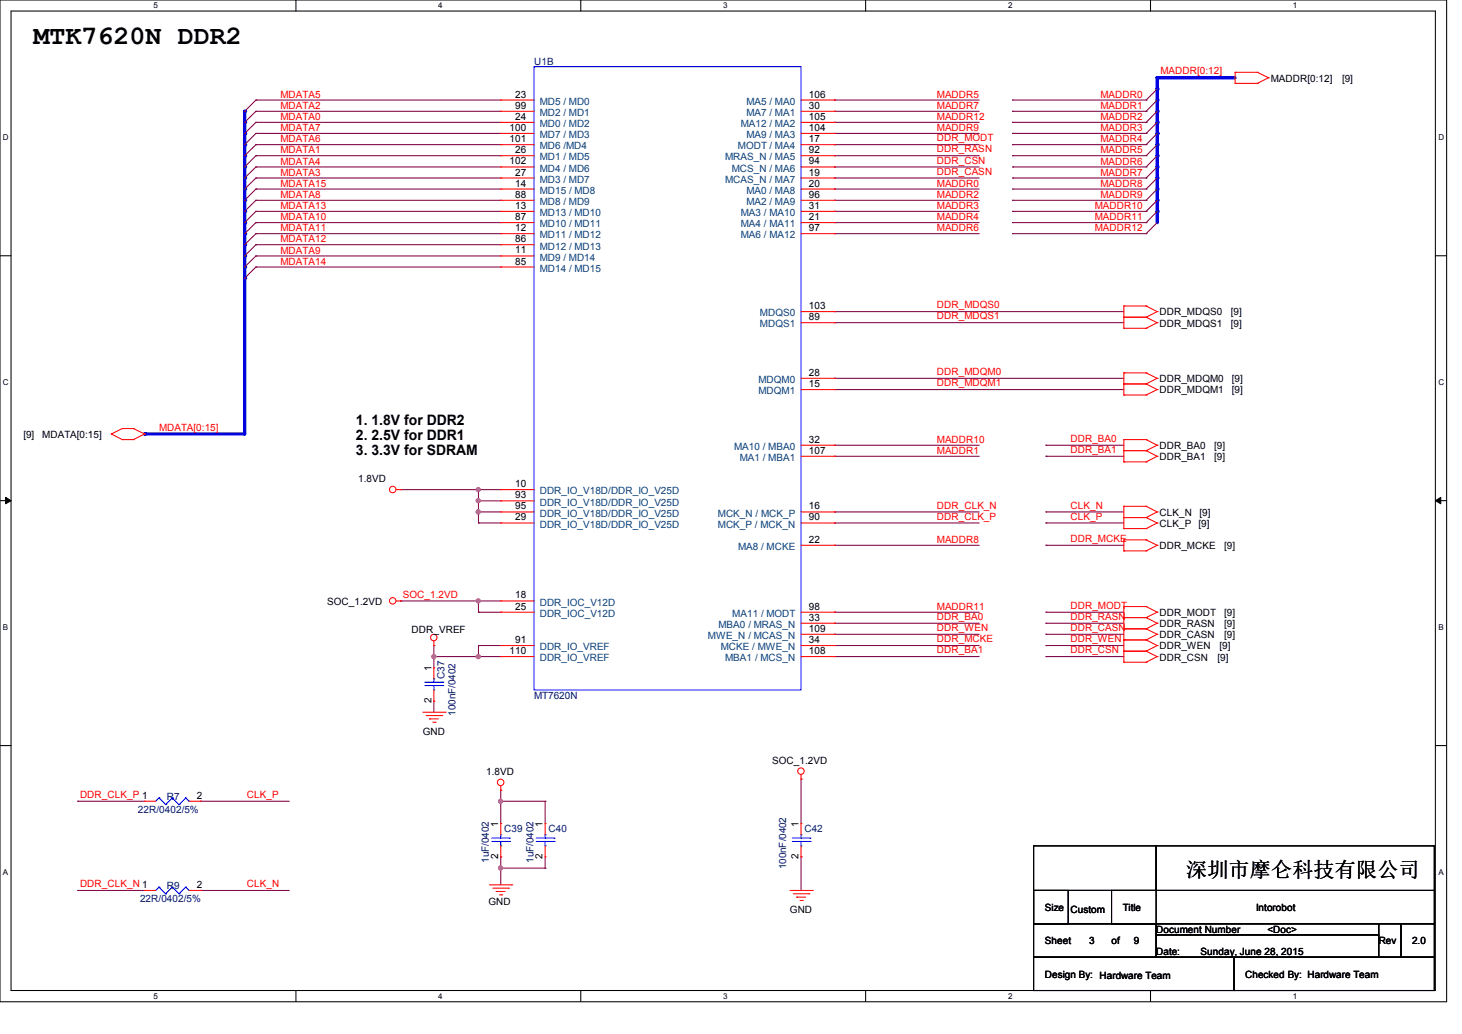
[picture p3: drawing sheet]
<svg xmlns="http://www.w3.org/2000/svg" width="297mm" height="210mm" viewBox="0 0 297 210" stroke-linecap="round" stroke-linejoin="round" font-family="sans-serif">
<path d="M0 0h293.9v203.5h-293.9zM2.2 2.2h289.4v199h-289.4z" fill="none" stroke="#000" stroke-width=".21"/>
<g fill="#fff">
<path d="M31.2 .3h.8v1.8h-.8z"/>
<path d="M31.2 201.4h.8v1.8h-.8z"/>
</g>
<path d="M60.1 0v2.2M60.1 201.2v2.2" fill="none" stroke="#000" stroke-width=".21"/>
<g fill="#fff">
<path d="M89 .3h.9v1.8h-.9z"/>
<path d="M89 201.4h.9v1.8h-.9z"/>
</g>
<path d="M118 0v2.2M118 201.2v2.2" fill="none" stroke="#000" stroke-width=".21"/>
<g fill="#fff">
<path d="M146.9 .3h.9v1.8h-.9z"/>
<path d="M146.9 201.4h.9v1.8h-.9z"/>
</g>
<path d="M175.9 0v2.2M175.9 201.2v2.2" fill="none" stroke="#000" stroke-width=".21"/>
<g fill="#fff">
<path d="M204.8 .3h.9v1.8h-.9z"/>
<path d="M204.8 201.4h.9v1.8h-.9z"/>
</g>
<path d="M233.7 0v2.2M233.7 201.2v2.2" fill="none" stroke="#000" stroke-width=".21"/>
<g fill="#fff">
<path d="M262.6 .3h.9v1.8h-.9z"/>
<path d="M262.6 201.4h.9v1.8h-.9z"/>
<path d="M.6 27.1h1.1v1.8h-1.1z"/>
<path d="M292.2 27.1h1.1v1.8h-1.1z"/>
<path d="M.6 76.8h1.1v1.8h-1.1z"/>
<path d="M292.2 76.8h1.1v1.8h-1.1z"/>
</g>
<path d="M0 51.9h2.2M291.6 51.9h2.2" fill="none" stroke="#000" stroke-width=".21"/>
<g fill="#fff">
<path d="M.6 126.5h1.1v1.9h-1.1z"/>
<path d="M292.2 126.5h1v1.9h-1z"/>
</g>
<path d="M0 101.7h2.2M291.6 101.7h2.2" fill="none" stroke="#000" stroke-width=".21"/>
<path d="M1.1 101l1.1 .7-1.1 .6zM291.6 101.7l1.1-.7v1.3z" fill="#000" stroke="#000" stroke-width=".2"/>
<g fill="#fff">
<path d="M.6 176.3h1.1v1.8h-1.1z"/>
<path d="M292.2 176.3h1v1.8h-1z"/>
</g>
<path d="M0 151.4h2.2M291.6 151.4h2.2" fill="none" stroke="#000" stroke-width=".21"/>
<path d="M169.5 124.3h.1M169.5 133.3h.1M169.5 126.6h.1M169.5 131.1h.1M169.5 128.8h.1M169.5 124.3h29.4M169.5 133.3h29.4M169.5 126.6h29.4M169.5 131.1h29.4M169.5 128.8h29.4" fill="none" stroke="#800040" stroke-width=".21"/>
<path d="M235.1 15.8v2.3" fill="none" stroke="#00f" stroke-width=".68"/>
<circle cx="235.1" cy="15.8" r=".34" fill="#00f"/>
<path d="M212.5 124.3h.1M212.5 124.3h15.8M101.7 176.3h.1M101.7 176.3v3.4" fill="none" stroke="#800040" stroke-width=".21"/>
<path d="M235.1 24.8v2.3" fill="none" stroke="#00f" stroke-width=".68"/>
<circle cx="235.1" cy="24.8" r=".34" fill="#00f"/>
<path d="M235.1 42.9v2.3" fill="none" stroke="#00f" stroke-width=".68"/>
<circle cx="235.1" cy="42.9" r=".34" fill="#00f"/>
<path d="M235.1 40.7v2.2" fill="none" stroke="#00f" stroke-width=".68"/>
<circle cx="235.1" cy="40.7" r=".34" fill="#00f"/>
<path d="M235.1 29.4v2.2" fill="none" stroke="#00f" stroke-width=".68"/>
<circle cx="235.1" cy="29.4" r=".34" fill="#00f"/>
<path d="M235.1 18.1v2.2" fill="none" stroke="#00f" stroke-width=".68"/>
<circle cx="235.1" cy="18.1" r=".34" fill="#00f"/>
<path d="M235.1 33.9v2.3" fill="none" stroke="#00f" stroke-width=".68"/>
<circle cx="235.1" cy="33.9" r=".34" fill="#00f"/>
<path d="M235.1 27.1v2.3" fill="none" stroke="#00f" stroke-width=".68"/>
<circle cx="235.1" cy="27.1" r=".34" fill="#00f"/>
<path d="M235.1 20.3v2.3" fill="none" stroke="#00f" stroke-width=".68"/>
<circle cx="235.1" cy="20.3" r=".34" fill="#00f"/>
<path d="M235.1 36.2v2.2" fill="none" stroke="#00f" stroke-width=".68"/>
<circle cx="235.1" cy="36.2" r=".34" fill="#00f"/>
<path d="M235.1 22.6v2.2" fill="none" stroke="#00f" stroke-width=".68"/>
<circle cx="235.1" cy="22.6" r=".34" fill="#00f"/>
<path d="M235.1 31.6v2.3" fill="none" stroke="#00f" stroke-width=".68"/>
<circle cx="235.1" cy="31.6" r=".34" fill="#00f"/>
<path d="M235.1 38.4v2.3" fill="none" stroke="#00f" stroke-width=".68"/>
<circle cx="235.1" cy="38.4" r=".34" fill="#00f"/>
<path d="M169.5 90.4h.1M169.5 90.4h29.4M169.5 110.7h.1M169.5 110.7h29.4" fill="none" stroke="#800040" stroke-width=".21"/>
<path d="M235.1 15.8h15.8" fill="none" stroke="#00f" stroke-width=".68"/>
<circle cx="235.1" cy="15.8" r=".34" fill="#00f"/>
<path d="M29.4 88.1h20.3" fill="none" stroke="#00f" stroke-width=".68"/>
<circle cx="29.4" cy="88.1" r=".34" fill="#00f"/>
<g fill="none" stroke="#800040" stroke-width=".21">
<path d="M205.7 20.3h.1M205.7 22.6h.1M205.7 24.8h.1M205.7 27.1h.1M205.7 33.9h.1M205.7 36.2h.1M205.7 29.4h.1M205.7 31.6h.1M205.7 38.4h.1M205.7 20.3h27.1M205.7 22.6h27.1M205.7 24.8h27.1"/>
<path d="M205.7 27.1h27.1M205.7 33.9h27.1M205.7 36.2h27.1M205.7 29.4h27.1M205.7 31.6h27.1M205.7 38.4h27.1M205.7 45.2h.1M205.7 47.5h.1M205.7 42.9h.1M205.7 40.7h.1M205.7 45.2h27.1M205.7 47.5h27.1"/>
<path d="M205.7 42.9h27.1M205.7 40.7h27.1M169.5 92.7h.1M169.5 92.7h29.4M97.2 101.7h.1M97.2 104h.1M97.2 101.7v4.5M212.5 106.2h.1M212.5 106.2h15.8M81.4 122h.1M81.4 122h15.8M88.1 133.3h.1"/>
<path d="M88.1 133.3h9.1M212.5 128.8h.1M212.5 131.1h.1M212.5 128.8h15.8M212.5 131.1h15.8M162.7 158.2h.1M162.7 158.2v9.1M162.7 174h.1M162.7 174v6.8"/>
</g>
<g fill="#f0f" stroke="#f0f" stroke-width=".21">
<circle cx="97.1" cy="103.9" r=".43"/>
<circle cx="97.2" cy="101.7" r=".42"/>
</g>
<path d="M49.7 42.9v2.3" fill="none" stroke="#00f" stroke-width=".68"/>
<circle cx="49.7" cy="42.9" r=".34" fill="#00f"/>
<path d="M49.7 47.5v2.2" fill="none" stroke="#00f" stroke-width=".68"/>
<circle cx="49.7" cy="47.5" r=".34" fill="#00f"/>
<path d="M49.7 52v2.2" fill="none" stroke="#00f" stroke-width=".68"/>
<circle cx="49.7" cy="52" r=".34" fill="#00f"/>
<path d="M52 27.1h.1M52 27.1h49.7M52 52h.1M52 52h49.7" fill="none" stroke="#800040" stroke-width=".21"/>
<path d="M49.7 45.2v2.3" fill="none" stroke="#00f" stroke-width=".68"/>
<circle cx="49.7" cy="45.2" r=".34" fill="#00f"/>
<path d="M49.7 56.5v31.6" fill="none" stroke="#00f" stroke-width=".68"/>
<circle cx="49.7" cy="56.5" r=".34" fill="#00f"/>
<path d="M52 20.3h.1M52 38.4h.1M52 20.3h49.7M52 38.4h49.7" fill="none" stroke="#800040" stroke-width=".21"/>
<path d="M49.7 27.1v2.3" fill="none" stroke="#00f" stroke-width=".68"/>
<circle cx="49.7" cy="27.1" r=".34" fill="#00f"/>
<path d="M52 36.2h.1M52 36.2h49.7M52 49.7h.1M52 49.7h49.7M88.1 131.1h.1M88.1 131.1v2.2" fill="none" stroke="#800040" stroke-width=".21"/>
<circle cx="88.1" cy="133.3" r=".42" fill="#f0f" stroke="#f0f" stroke-width=".21"/>
<path d="M49.7 49.7v2.3" fill="none" stroke="#00f" stroke-width=".68"/>
<circle cx="49.7" cy="49.7" r=".34" fill="#00f"/>
<path d="M49.7 31.6v2.3" fill="none" stroke="#00f" stroke-width=".68"/>
<circle cx="49.7" cy="31.6" r=".34" fill="#00f"/>
<path d="M52 31.6h.1M52 24.8h.1M52 31.6h49.7M52 24.8h49.7M52 40.7h.1M52 40.7h49.7" fill="none" stroke="#800040" stroke-width=".21"/>
<path d="M49.7 24.8v2.3" fill="none" stroke="#00f" stroke-width=".68"/>
<circle cx="49.7" cy="24.8" r=".34" fill="#00f"/>
<path d="M52 33.9h.1M52 22.6h.1M52 33.9h49.7M52 22.6h49.7M52 42.9h.1M52 45.2h.1M52 42.9h49.7M52 45.2h49.7" fill="none" stroke="#800040" stroke-width=".21"/>
<path d="M49.7 38.4v2.3" fill="none" stroke="#00f" stroke-width=".68"/>
<circle cx="49.7" cy="38.4" r=".34" fill="#00f"/>
<path d="M52 29.4h.1M52 29.4h49.7" fill="none" stroke="#800040" stroke-width=".21"/>
<path d="M49.7 36.2v2.2" fill="none" stroke="#00f" stroke-width=".68"/>
<circle cx="49.7" cy="36.2" r=".34" fill="#00f"/>
<path d="M49.7 33.9v2.3" fill="none" stroke="#00f" stroke-width=".68"/>
<circle cx="49.7" cy="33.9" r=".34" fill="#00f"/>
<path d="M49.7 29.4v2.2" fill="none" stroke="#00f" stroke-width=".68"/>
<circle cx="49.7" cy="29.4" r=".34" fill="#00f"/>
<path d="M52 54.2h.1M52 47.5h.1M52 54.2h49.7M52 47.5h49.7" fill="none" stroke="#800040" stroke-width=".21"/>
<path d="M49.7 40.7v2.2" fill="none" stroke="#00f" stroke-width=".68"/>
<circle cx="49.7" cy="40.7" r=".34" fill="#00f"/>
<path d="M49.7 54.2v2.3" fill="none" stroke="#00f" stroke-width=".68"/>
<circle cx="49.7" cy="54.2" r=".34" fill="#00f"/>
<path d="M49.7 22.6v2.2" fill="none" stroke="#00f" stroke-width=".68"/>
<circle cx="49.7" cy="22.6" r=".34" fill="#00f"/>
<g fill="none" stroke="#800040" stroke-width=".21">
<path d="M235.1 18.1l-2.3 2.2M49.7 22.6h.1M49.7 24.8h.1M49.7 29.4h.1M49.7 36.2h.1M49.7 31.6h.1M49.7 38.4h.1M49.7 33.9h.1M49.7 27.1h.1M52 20.3l-2.3 2.3M52 22.6l-2.3 2.2M52 27.1l-2.3 2.3"/>
<path d="M52 38.4l-2.3 2.3M52 33.9l-2.3 2.3M52 29.4l-2.3 2.2M52 36.2l-2.3 2.2M52 31.6l-2.3 2.3M52 24.8l-2.3 2.3M169.5 20.3h.1M169.5 22.6h.1M169.5 24.8h.1M169.5 27.1h.1M169.5 33.9h.1M169.5 36.2h.1"/>
<path d="M169.5 29.4h.1M169.5 31.6h.1M169.5 38.4h.1M169.5 20.3h29.4M169.5 22.6h29.4M169.5 24.8h29.4M169.5 27.1h29.4M169.5 33.9h29.4M169.5 36.2h29.4M169.5 29.4h29.4M169.5 31.6h29.4M169.5 38.4h29.4"/>
<path d="M232.8 36.2h.1M232.8 20.3h.1M232.8 38.4h.1M232.8 22.6h.1M232.8 24.8h.1M232.8 27.1h.1M232.8 31.6h.1M232.8 33.9h.1M232.8 29.4h.1M235.1 33.9l-2.3 2.3M235.1 36.2l-2.3 2.2M235.1 20.3l-2.3 2.3"/>
<path d="M235.1 38.4l-2.3 2.3M235.1 22.6l-2.3 2.2M235.1 24.8l-2.3 2.3M235.1 29.4l-2.3 2.2M235.1 31.6l-2.3 2.3M235.1 27.1l-2.3 2.3M49.7 52h.1M49.7 45.2h.1M49.7 42.9h.1M49.7 47.5h.1M49.7 56.5h.1M49.7 40.7h.1"/>
<path d="M49.7 54.2h.1M49.7 49.7h.1M52 49.7l-2.3 2.3M52 42.9l-2.3 2.3M52 40.7l-2.3 2.2M52 45.2l-2.3 2.3M52 54.2l-2.3 2.3M52 52l-2.3 2.2M52 47.5l-2.3 2.2M169.5 45.2h.1M169.5 47.5h.1M169.5 42.9h.1"/>
<path d="M169.5 40.7h.1M169.5 45.2h29.4M169.5 47.5h29.4M169.5 42.9h29.4M169.5 40.7h29.4M232.8 45.2h.1M232.8 40.7h.1M232.8 47.5h.1M232.8 42.9h.1M235.1 42.9l-2.3 2.3M235.1 45.2l-2.3 2.3M235.1 40.7l-2.3 2.2"/>
<path d="M169.5 63.3h.1M169.5 65.5h.1M169.5 79.1h.1M169.5 76.8h.1M169.5 63.3h58.8M169.5 65.5h58.8M169.5 79.1h58.8M169.5 76.8h58.8M81.4 99.4h.1M81.4 99.4h20.3M97.2 99.4h.1M97.2 99.4v2.3"/>
<path d="M212.5 90.4h.1M212.5 92.7h.1M212.5 90.4h15.8M212.5 92.7h15.8M97.2 101.7h.1M97.2 104h.1M97.2 106.2h.1M97.2 104h4.5M97.2 101.7h4.5M97.2 106.2h4.5M169.5 104h.1M169.5 106.2h.1"/>
<path d="M169.5 104h29.4M169.5 106.2h29.4M212.5 104h.1M212.5 110.7h.1M212.5 104h15.8M212.5 110.7h15.8M88.1 133.3h.1M88.1 133.3v2.3M97.2 124.3h.1M97.2 122h.1M97.2 131.1h.1M97.2 133.3h.1"/>
<path d="M97.2 124.3h4.5M97.2 122v2.3M97.2 131.1v2.2M97.2 122h4.5M97.2 131.1h4.5M97.2 133.3h4.5M212.5 133.3h.1M212.5 126.6h.1M212.5 133.3h15.8M212.5 126.6h15.8M88.1 142.4h.1M88.1 142.4v2.3"/>
<path d="M15.8 162.7h.1M15.8 162.7h13.6M40.7 162.7h.1M40.7 162.7h18.1M101.7 162.7h.1M101.7 174h.1M101.7 176.3h.1M101.7 160.5h.1M101.7 162.7h9M101.7 160.5v6.8M101.7 174v2.3M101.7 176.3h9"/>
<path d="M110.7 162.7h.1M110.7 176.3h.1M110.7 162.7v4.6M110.7 174v2.3M15.8 180.8h.1M15.8 180.8h13.6M40.7 180.8h.1M40.7 180.8h18.1"/>
</g>
<g fill="#f0f" stroke="#f0f" stroke-width=".21">
<circle cx="97.2" cy="99.4" r=".42"/>
<circle cx="97.2" cy="122" r=".42"/>
<circle cx="97.2" cy="133.3" r=".42"/>
<circle cx="101.7" cy="176.3" r=".42"/>
<circle cx="101.7" cy="162.7" r=".42"/>
<circle cx="97.1" cy="103.9" r=".43"/>
<circle cx="97.2" cy="101.7" r=".42"/>
<circle cx="88.1" cy="133.3" r=".42"/>
</g>
<g fill="none" stroke="#f00" stroke-width=".21">
<path d="M250.9 16.9h.1M250.9 14.7h.1M250.9 16.9h4.5M250.9 14.7v2.2M250.9 14.7h4.5M255.4 16.9h.1M255.4 14.7h.1M255.4 14.7l2.3 1.1M257.7 15.8h.1M257.7 15.8l-2.3 1.1M101.7 20.3h.1M101.7 22.6h.1"/>
<path d="M101.7 24.8h.1M101.7 27.1h.1M101.7 29.4h.1M101.7 31.6h.1M101.7 33.9h.1M101.7 36.2h.1M101.7 38.4h.1M101.7 20.3h6.8M101.7 22.6h6.8M101.7 24.8h6.8M101.7 27.1h6.8M101.7 29.4h6.8"/>
<path d="M101.7 31.6h6.8M101.7 33.9h6.8M101.7 36.2h6.8M101.7 38.4h6.8M162.7 20.3h6.8M162.7 22.6h6.8M162.7 24.8h6.8M162.7 27.1h6.8M162.7 29.4h6.8M162.7 31.6h6.8M162.7 33.9h6.8M162.7 36.2h6.8"/>
<path d="M162.7 38.4h6.8M169.5 20.3h.1M169.5 22.6h.1M169.5 24.8h.1M169.5 27.1h.1M169.5 29.4h.1M169.5 31.6h.1M169.5 33.9h.1M169.5 36.2h.1M169.5 38.4h.1M101.7 40.7h.1M101.7 42.9h.1"/>
<path d="M101.7 45.2h.1M101.7 47.5h.1M101.7 49.7h.1M101.7 52h.1M101.7 54.2h.1M101.7 40.7h6.8M101.7 42.9h6.8M101.7 45.2h6.8M101.7 47.5h6.8M101.7 49.7h6.8M101.7 52h6.8M101.7 54.2h6.8"/>
<path d="M162.7 40.7h6.8M162.7 42.9h6.8M162.7 45.2h6.8M162.7 47.5h6.8M169.5 40.7h.1M169.5 42.9h.1M169.5 45.2h.1M169.5 47.5h.1M162.7 65.5h6.8M162.7 63.3h6.8M162.7 76.8h6.8M162.7 79.1h6.8"/>
<path d="M169.5 65.5h.1M169.5 63.3h.1M169.5 76.8h.1M169.5 79.1h.1M228.3 64.4h.1M228.3 62.1h.1M228.3 66.7h.1M228.3 78h.1M228.3 75.7h.1M228.3 62.1v4.6M228.3 75.7v4.5M228.3 64.4h4.5"/>
<path d="M228.3 62.1h4.5M228.3 66.7h4.5M228.3 78h4.5M228.3 75.7h4.5M232.8 64.4h.1M232.8 62.1h.1M232.8 66.7h.1M232.8 78h.1M232.8 75.7h.1M232.8 62.1l2.3 1.2M232.8 64.4l2.3 1.1M232.8 78l2.3 1.1"/>
<path d="M232.8 75.7l2.3 1.1M235.1 63.3h.1M235.1 65.5h.1M235.1 79.1h.1M235.1 76.8h.1M235.1 63.3l-2.3 1.1M235.1 65.5l-2.3 1.2M235.1 79.1l-2.3 1.1M235.1 76.8l-2.3 1.2M22.6 88.1h.1M22.6 88.1l2.2 1.2M24.8 89.3h.1"/>
<path d="M24.8 87h.1M24.8 89.3h2.3M24.8 87l-2.2 1.1M24.8 87h2.3M27.1 89.3h.1M27.1 87h.1M27.1 87l2.3 1.1M29.4 88.1h.1M29.4 88.1l-2.3 1.2M80.5 99.4h.9M81.4 99.4h.1M101.7 99.4h.1"/>
<path d="M101.7 99.4h6.8M162.7 90.4h6.8M162.7 92.7h6.8M169.5 90.4h.1M169.5 92.7h.1M228.3 91.5h.1M228.3 89.3h.1M228.3 93.8h.1M228.3 80.2h.1M228.3 89.3v4.5M228.3 91.5h4.5M228.3 89.3h4.5"/>
<path d="M228.3 93.8h4.5M228.3 80.2h4.5M232.8 91.5h.1M232.8 89.3h.1M232.8 93.8h.1M232.8 80.2h.1M232.8 89.3l2.3 1.1M232.8 91.5l2.3 1.2M235.1 90.4h.1M235.1 92.7h.1M235.1 90.4l-2.3 1.1M235.1 92.7l-2.3 1.1"/>
<path d="M101.7 101.7h.1M101.7 104h.1M101.7 106.2h.1M101.7 104h6.8M101.7 106.2h6.8M101.7 101.7h6.8M162.7 104h6.8M162.7 106.2h6.8M162.7 110.7h6.8M169.5 104h.1M169.5 106.2h.1M169.5 110.7h.1"/>
<path d="M228.3 105.1h.1M228.3 102.8h.1M228.3 111.9h.1M228.3 109.6h.1M228.3 107.4h.1M228.3 102.8v4.6M228.3 109.6v2.3M228.3 105.1h4.5M228.3 102.8h4.5M228.3 111.9h4.5M228.3 109.6h4.5M228.3 107.4h4.5"/>
<path d="M232.8 105.1h.1M232.8 102.8h.1M232.8 111.9h.1M232.8 109.6h.1M232.8 107.4h.1M232.8 102.8l2.3 1.2M232.8 109.6l2.3 1.1M232.8 105.1l2.3 1.1M235.1 104h.1M235.1 110.7h.1M235.1 106.2h.1M235.1 104l-2.3 1.1"/>
<path d="M235.1 110.7l-2.3 1.2M235.1 106.2l-2.3 1.2M80.5 122h.9M81.4 122h.1M88.1 131.1h.1M88.1 135.6h.1M88.1 130.2v.9M88.1 135.6v2.3M101.7 122h.1M101.7 124.3h.1M101.7 131.1h.1M101.7 133.3h.1"/>
<path d="M101.7 122h6.8M101.7 124.3h6.8M101.7 131.1h6.8M101.7 133.3h6.8M162.7 124.3h6.8M162.7 131.1h6.8M162.7 133.3h6.8M162.7 126.6h6.8M162.7 128.8h6.8M169.5 124.3h.1M169.5 126.6h.1M169.5 128.8h.1"/>
<path d="M169.5 131.1h.1M169.5 133.3h.1M228.3 125.4h.1M228.3 123.2h.1M228.3 134.5h.1M228.3 132.2h.1M228.3 127.7h.1M228.3 130h.1M228.3 125.4h4.5M228.3 123.2v11.3M228.3 123.2h4.5M228.3 134.5h4.5"/>
<path d="M228.3 132.2h4.5M228.3 127.7h4.5M228.3 130h4.5M232.8 125.4h.1M232.8 123.2h.1M232.8 134.5h.1M232.8 132.2h.1M232.8 127.7h.1M232.8 130h.1M232.8 123.2l2.3 1.1M232.8 132.2l2.3 1.1M232.8 125.4l2.3 1.2"/>
<path d="M232.8 127.7l2.3 1.1M232.8 130l2.3 1.1M235.1 124.3h.1M235.1 133.3h.1M235.1 126.6h.1M235.1 128.8h.1M235.1 131.1h.1M235.1 124.3l-2.3 1.1M235.1 133.3l-2.3 1.2M235.1 126.6l-2.3 1.1M235.1 128.8l-2.3 1.2M235.1 131.1l-2.3 1.1"/>
<path d="M85.9 144.7h4.5M86.6 145.3h3.1M87.2 146h.1M87.2 146h1.9M87.9 146.7h.5M88.1 142.4h.1M88.1 140.1v2.3M88.4 146.7h.1M89.7 145.3h.1M90.4 144.7h.1M101.7 159.6v.9M162.7 158.2h.1"/>
<path d="M162.7 157.3v.9M29.4 162.7h.1M29.4 162.7h2.2M38.4 162.7h2.3M40.7 162.7h.1M99.4 179.7h4.6M101.7 160.5h.1M101.7 167.3h.1M101.7 174h.1M101.7 167.3v2.2M101.7 171.8v2.2M104 179.7h.1"/>
<path d="M110.7 167.3h.1M110.7 174h.1M110.7 167.3v2.2M110.7 171.8v2.2M162.7 167.3h.1M162.7 174h.1M162.7 167.3v2.2M162.7 171.8v2.2M29.4 180.8h.1M29.4 180.8h2.2M38.4 180.8h2.3M40.7 180.8h.1"/>
<path d="M100.1 180.4h3.2M100.8 181.1h.1M100.8 181.1h1.8M101.5 181.7h.4M101.9 181.7h.1M103.3 180.4h.1M160.5 180.8h4.5M161.2 181.5h3.1M161.8 182.2h.1M161.8 182.2h1.9M162.5 182.9h.5M163 182.9h.1"/>
<path d="M164.3 181.5h.1M165 180.8h.1"/>
<circle cx="79.8" cy="99.4" r=".66"/>
<circle cx="79.8" cy="122" r=".66"/>
<circle cx="88.1" cy="129.5" r=".66"/>
<circle cx="101.7" cy="158.9" r=".66"/>
<circle cx="162.7" cy="156.6" r=".66"/>
</g>
<path d="M210 171.8h24.9v9h-24.9zM234.9 171.8h56.5v9h-56.5zM210 180.8h81.4v6.8h-81.4zM210 180.8h7v6.8h-7zM210 194.4h40.7v6.8h-40.7zM210 187.6h24.9v6.8h-24.9zM225.8 180.8h9.1v6.8h-9.1zM234.9 187.6h45.2v2.3h-45.2zM234.9 189.9h45.2v4.5h-45.2zM250.7 194.4h40.7v6.8h-40.7zM280.1 187.6h4.5v6.8h-4.5zM284.6 187.6h6.8v6.8h-6.8z" fill="none" stroke="#000" stroke-width=".21"/>
<g fill="none" stroke="#00f" stroke-width=".21">
<path d="M108.5 13.5h54.2v126.6h-54.2zM86.3 138.6h3.7M86.3 139.2h3.7M88.1 137.9h.1M88.1 137.9v.7M88.1 139.2v.9M90 138.6h.1M90 139.2h.1M88.1 140.1h.1M32.3 162.1h.1M32.3 162.1l-.7 .6M32.3 162.1l1.4 1.3"/>
<path d="M33.7 163.4h.1M35 162.1h.1M35 162.1l-1.3 1.3M35 162.1l1.4 1.3M36.4 163.4h.1M37.7 162.1h.1M37.7 162.1l-1.3 1.3M37.7 162.1l.7 .6M38.4 162.7h.1M99.9 170.2h3.6M99.9 170.9h3.6M101.7 171.8h.1"/>
<path d="M101.7 169.5h.1M101.7 169.5v.7M101.7 170.9v.9M103.5 170.2h.1M103.5 170.9h.1M108.9 170.2h3.7M108.9 170.9h3.7M110.7 171.8h.1M110.7 169.5h.1M110.7 169.5v.7M110.7 170.9v.9M112.6 170.2h.1"/>
<path d="M112.6 170.9h.1M161 170.2h3.5M161 170.9h3.5M162.7 171.8h.1M162.7 169.5h.1M162.7 169.5v.7M162.7 170.9v.9M164.5 170.2h.1M164.5 170.9h.1M32.3 180.2h.1M32.3 180.2l-.7 .6M32.3 180.2l1.4 1.3"/>
<path d="M33.7 181.5h.1M35 180.2h.1M35 180.2l-1.3 1.3M35 180.2l1.4 1.3M36.4 181.5h.1M37.7 180.2h.1M37.7 180.2l-1.3 1.3M37.7 180.2l.7 .6M38.4 180.8h.1"/>
</g>
<text font-size="5.4" x="6.8" y="9">MTK7620N DDR2</text>
<text font-size="4.3" x="241" y="178.1">深圳市摩仑科技有限公司</text>
<g font-size="2.9">
<text x="72.3" y="86.3">1. 1.8V for DDR2</text>
<text x="72.3" y="89.3">2. 2.5V for DDR1</text>
<text x="72.3" y="92.3">3. 3.3V for SDRAM</text>
</g>
<g font-size="2" fill="#000080">
<text x="108.5" y="13.2">U1B</text>
<text x="90.3" y="137.9" transform="rotate(-90 90.3 137.9)">C37</text>
<text x="108.5" y="142">MT7620N</text>
<text x="92.5" y="145.3" transform="rotate(-90 92.5 145.3)">100nF/0402</text>
<text x="28" y="165.1">22R/0402/5%</text>
<text x="33.9" y="162.4">R7</text>
<text x="102.4" y="169">C39</text>
<text x="111.4" y="169">C40</text>
<text x="163.4" y="169">C42</text>
<text x="99.3" y="175.2" transform="rotate(-90 99.3 175.2)">1uF/0402</text>
<text x="108.4" y="175.2" transform="rotate(-90 108.4 175.2)">1uF/0402</text>
<text x="159.7" y="176.5" transform="rotate(-90 159.7 176.5)">100nF/0402</text>
<text x="28.4" y="183.2">22R/0402/5%</text>
<text x="33.9" y="180.5">R9</text>
</g>
<g font-size="2" fill="#f00">
<text x="235.8" y="15.1">MADDR[0:12]</text>
<text x="57" y="19.9">MDATA5</text>
<text x="57" y="22.1">MDATA2</text>
<text x="190.3" y="19.9">MADDR5</text>
<text x="190.3" y="22.1">MADDR7</text>
<text x="223.6" y="19.9">MADDR0</text>
<text x="223.6" y="22.1">MADDR1</text>
<text x="57" y="26.6">MDATA7</text>
<text x="57" y="24.4">MDATA0</text>
<text x="57" y="28.9">MDATA6</text>
<text x="190.3" y="24.4">MADDR12</text>
<text x="190.3" y="26.6">MADDR9</text>
<text x="190.3" y="28.7">DDR_MODT</text>
<text x="223.6" y="24.4">MADDR2</text>
<text x="223.6" y="26.6">MADDR3</text>
<text x="223.6" y="28.9">MADDR4</text>
<text x="57" y="35.7">MDATA3</text>
<text x="57" y="31.2">MDATA1</text>
<text x="57" y="33.4">MDATA4</text>
<text x="190.3" y="33.2">DDR_CSN</text>
<text x="190.3" y="35.5">DDR_CASN</text>
<text x="190.3" y="30.9">DDR_RASN</text>
<text x="223.6" y="33.4">MADDR6</text>
<text x="223.6" y="35.7">MADDR7</text>
<text x="223.6" y="31.2">MADDR5</text>
<text x="57" y="37.9">MDATA15</text>
<text x="57" y="40.2">MDATA8</text>
<text x="190.3" y="37.9">MADDR0</text>
<text x="190.3" y="40.2">MADDR2</text>
<text x="223.6" y="37.9">MADDR8</text>
<text x="223.6" y="40.2">MADDR9</text>
<text x="57" y="42.5">MDATA13</text>
<text x="57" y="44.7">MDATA10</text>
<text x="57" y="47">MDATA11</text>
<text x="190.3" y="44.7">MADDR4</text>
<text x="190.3" y="47">MADDR6</text>
<text x="190.3" y="42.5">MADDR3</text>
<text x="222.4" y="44.7">MADDR11</text>
<text x="222.4" y="47">MADDR12</text>
<text x="222.4" y="42.5">MADDR10</text>
<text x="57" y="51.5">MDATA9</text>
<text x="57" y="49.2">MDATA12</text>
<text x="57" y="53.8">MDATA14</text>
<text x="190.3" y="62.6">DDR_MDQS0</text>
<text x="190.3" y="64.9">DDR_MDQS1</text>
<text x="190.3" y="76.2">DDR_MDQM0</text>
<text x="190.3" y="78.4">DDR_MDQM1</text>
<text x="32.3" y="87.5">MDATA[0:15]</text>
<text x="190.3" y="90">MADDR10</text>
<text x="217.5" y="89.7">DDR_BA0</text>
<text x="190.3" y="92.2">MADDR1</text>
<text x="217.5" y="92">DDR_BA1</text>
<text x="190.3" y="103.3">DDR_CLK_N</text>
<text x="190.3" y="105.5">DDR_CLK_P</text>
<text x="217.5" y="105.5">CLK_P</text>
<text x="217.5" y="103.3">CLK_N</text>
<text x="190.3" y="110.3">MADDR8</text>
<text x="217.5" y="110.1">DDR_MCKE</text>
<text x="81.8" y="121.4">SOC_1.2VD</text>
<text x="190.3" y="123.9">MADDR11</text>
<text x="190.3" y="125.9">DDR_BA0</text>
<text x="217.5" y="123.7">DDR_MODT</text>
<text x="217.5" y="125.9">DDR_RASN</text>
<text x="190.3" y="130.4">DDR_MCKE</text>
<text x="190.3" y="128.1">DDR_WEN</text>
<text x="217.5" y="128.1">DDR_CASN</text>
<text x="217.5" y="130.4">DDR_WEN</text>
<text x="190.3" y="132.7">DDR_BA1</text>
<text x="217.5" y="132.7">DDR_CSN</text>
<text x="16.3" y="162.1">DDR_CLK_P 1</text>
<text x="50.2" y="162.1">CLK_P</text>
<text x="16.3" y="180.2">DDR_CLK_N 1</text>
<text x="50.2" y="180.2">CLK_N</text>
</g>
<g font-size="2">
<text x="258.1" y="16.6">MADDR[0:12]</text>
<text x="272.6" y="16.6">[9]</text>
<text x="104.6" y="19.8">23</text>
<text x="104.6" y="22.1">99</text>
<text x="164.3" y="19.8">106</text>
<text x="164.3" y="22.1">30</text>
<text x="103.5" y="26.6">100</text>
<text x="103.5" y="28.9">101</text>
<text x="104.6" y="24.3">24</text>
<text x="164.3" y="24.3">105</text>
<text x="164.3" y="26.6">104</text>
<text x="164.3" y="28.9">17</text>
<text x="103.5" y="33.4">102</text>
<text x="104.6" y="31.1">26</text>
<text x="104.6" y="35.6">27</text>
<text x="164.3" y="31.1">92</text>
<text x="164.3" y="33.4">94</text>
<text x="164.3" y="35.6">19</text>
<text x="104.6" y="37.9">14</text>
<text x="104.6" y="40.2">88</text>
<text x="164.3" y="37.9">20</text>
<text x="164.3" y="40.2">96</text>
<text x="104.6" y="42.4">13</text>
<text x="104.6" y="44.7">87</text>
<text x="104.6" y="46.9">12</text>
<text x="164.3" y="42.4">31</text>
<text x="164.3" y="44.7">21</text>
<text x="164.3" y="46.9">97</text>
<text x="104.6" y="49.2">86</text>
<text x="104.6" y="51.5">11</text>
<text x="104.6" y="53.7">85</text>
<text x="164.3" y="65">89</text>
<text x="164.3" y="62.8">103</text>
<text x="235.5" y="64">DDR_MDQS0</text>
<text x="250" y="64">[9]</text>
<text x="235.5" y="66.3">DDR_MDQS1</text>
<text x="250" y="66.3">[9]</text>
<text x="164.3" y="76.3">28</text>
<text x="235.5" y="77.6">DDR_MDQM0</text>
<text x="250.2" y="77.6">[9]</text>
<text x="164.3" y="78.6">15</text>
<text x="235.5" y="79.9">DDR_MDQM1</text>
<text x="250.2" y="79.9">[9]</text>
<text x="4.7" y="88.9">[9]</text>
<text x="8.6" y="88.9">MDATA[0:15]</text>
<text x="164.3" y="89.9">32</text>
<text x="164.3" y="92.2">107</text>
<text x="235.5" y="91.2">DDR_BA0</text>
<text x="235.5" y="93.4">DDR_BA1</text>
<text x="246.6" y="91.2">[9]</text>
<text x="246.6" y="93.4">[9]</text>
<text x="72.8" y="98">1.8VD</text>
<text x="104.6" y="98.9">10</text>
<text x="104.6" y="101.2">93</text>
<text x="104.6" y="103.5">95</text>
<text x="104.6" y="105.7">29</text>
<text x="164.3" y="103.5">16</text>
<text x="164.3" y="105.7">90</text>
<text x="235.5" y="104.7">CLK_N</text>
<text x="235.5" y="107">CLK_P</text>
<text x="243.5" y="107">[9]</text>
<text x="243.7" y="104.7">[9]</text>
<text x="164.3" y="110.2">22</text>
<text x="235.5" y="111.5">DDR_MCKE</text>
<text x="248.7" y="111.5">[9]</text>
<text x="66.5" y="122.9">SOC_1.2VD</text>
<text x="104.6" y="121.5">18</text>
<text x="104.6" y="123.8">25</text>
<text x="164.3" y="123.8">98</text>
<text x="235.5" y="125.1">DDR_MODT</text>
<text x="248.7" y="125.1">[9]</text>
<text x="83.6" y="128.5">DDR_VREF</text>
<text x="104.6" y="130.6">91</text>
<text x="164.3" y="126.1">33</text>
<text x="164.3" y="128.3">109</text>
<text x="164.3" y="130.6">34</text>
<text x="235.5" y="127.3">DDR_RASN</text>
<text x="235.5" y="129.6">DDR_CASN</text>
<text x="235.5" y="131.9">DDR_WEN</text>
<text x="247.7" y="131.9">[9]</text>
<text x="248.7" y="127.3">[9]</text>
<text x="248.7" y="129.6">[9]</text>
<text x="87.6" y="136.3" transform="rotate(-90 87.6 136.3)">1</text>
<text x="103.5" y="132.8">110</text>
<text x="164.3" y="132.8">108</text>
<text x="235.5" y="134.2">DDR_CSN</text>
<text x="247.3" y="134.2">[9]</text>
<text x="87.6" y="142.8" transform="rotate(-90 87.6 142.8)">2</text>
<text x="85.9" y="149.3">GND</text>
<text x="156.9" y="155.2">SOC_1.2VD</text>
<text x="98.8" y="157.4">1.8VD</text>
<text x="40" y="162.2">2</text>
<text x="101.2" y="168" transform="rotate(-90 101.2 168)">1</text>
<text x="110.2" y="168" transform="rotate(-90 110.2 168)">1</text>
<text x="162.2" y="168" transform="rotate(-90 162.2 168)">1</text>
<text x="101.2" y="174.5" transform="rotate(-90 101.2 174.5)">2</text>
<text x="110.2" y="174.5" transform="rotate(-90 110.2 174.5)">2</text>
<text x="162.2" y="174.5" transform="rotate(-90 162.2 174.5)">2</text>
<text x="40" y="180.3">2</text>
<text x="99.2" y="183.9">GND</text>
<text x="160.5" y="185.5">GND</text>
<text x="212.3" y="185">Size</text>
<text x="217.5" y="185.5">Custom</text>
<text x="228.1" y="185">Title</text>
<text x="255.2" y="185">Intorobot</text>
<text x="212.3" y="191.8">Sheet</text>
<text x="221.3" y="191.8">3</text>
<text x="225.8" y="191.8">of</text>
<text x="230.3" y="191.8">9</text>
<text x="234.9" y="189.5">Document Number</text>
<text x="257.5" y="189.5">&lt;Doc&gt;</text>
<text x="280.1" y="191.8">Rev</text>
<text x="286.8" y="191.8">2.0</text>
<text x="234.9" y="194.1">Date:</text>
<text x="243.9" y="194.1">Sunday, June 28, 2015</text>
<text x="212.3" y="198.5">Design By: Hardware Team</text>
<text x="252.9" y="198.5">Checked By: Hardware Team</text>
</g>
<g font-size="2" fill="#004080">
<text x="109.6" y="21.3">MD5 / MD0</text>
<text x="109.6" y="23.6">MD2 / MD1</text>
<text x="151.6" y="21.3">MA5 / MA0</text>
<text x="151.6" y="23.6">MA7 / MA1</text>
<text x="109.6" y="25.8">MD0 / MD2</text>
<text x="109.6" y="28.1">MD7 / MD3</text>
<text x="150.5" y="25.8">MA12 / MA2</text>
<text x="151.6" y="28.1">MA9 / MA3</text>
<text x="109.6" y="30.4">MD6 /MD4</text>
<text x="109.6" y="32.6">MD1 / MD5</text>
<text x="109.6" y="34.9">MD4 / MD6</text>
<text x="147.3" y="32.6">MRAS_N / MA5</text>
<text x="148.7" y="34.9">MCS_N / MA6</text>
<text x="149.9" y="30.4">MODT / MA4</text>
<text x="109.6" y="37.1">MD3 / MD7</text>
<text x="109.6" y="39.4">MD15 / MD8</text>
<text x="109.6" y="41.7">MD8 / MD9</text>
<text x="147.3" y="37.1">MCAS_N / MA7</text>
<text x="151.6" y="39.4">MA0 / MA8</text>
<text x="151.6" y="41.7">MA2 / MA9</text>
<text x="109.6" y="43.9">MD13 / MD10</text>
<text x="109.6" y="46.2">MD10 / MD11</text>
<text x="150.5" y="43.9">MA3 / MA10</text>
<text x="150.5" y="46.2">MA4 / MA11</text>
<text x="109.6" y="48.4">MD11 / MD12</text>
<text x="109.6" y="50.7">MD12 / MD13</text>
<text x="109.6" y="53">MD9 / MD14</text>
<text x="150.5" y="48.4">MA6 / MA12</text>
<text x="109.6" y="55.2">MD14 / MD15</text>
<text x="154.4" y="64.3">MDQS0</text>
<text x="154.4" y="66.5">MDQS1</text>
<text x="154.1" y="77.8">MDQM0</text>
<text x="154.1" y="80.1">MDQM1</text>
<text x="149.1" y="91.4">MA10 / MBA0</text>
<text x="150.3" y="93.6">MA1 / MBA1</text>
<text x="109.6" y="100.4">DDR_IO_V18D/DDR_IO_V25D</text>
<text x="109.6" y="102.7">DDR_IO_V18D/DDR_IO_V25D</text>
<text x="109.6" y="104.9">DDR_IO_V18D/DDR_IO_V25D</text>
<text x="109.6" y="107.2">DDR_IO_V18D/DDR_IO_V25D</text>
<text x="145.8" y="104.9">MCK_N / MCK_P</text>
<text x="145.8" y="107.2">MCK_P / MCK_N</text>
<text x="149.9" y="111.7">MA8 / MCKE</text>
<text x="109.6" y="123">DDR_IOC_V12D</text>
<text x="109.6" y="125.3">DDR_IOC_V12D</text>
<text x="148.8" y="125.3">MA11 / MODT</text>
<text x="143.8" y="129.8">MWE_N / MCAS_N</text>
<text x="146" y="127.5">MBA0 / MRAS_N</text>
<text x="109.6" y="132.1">DDR_IO_VREF</text>
<text x="109.6" y="134.3">DDR_IO_VREF</text>
<text x="146.4" y="132.1">MCKE / MWE_N</text>
<text x="147.3" y="134.3">MBA1 / MCS_N</text>
</g>
<g font-size="1.6">
<text x="31.2" y="1.7">5</text>
<text x="89" y="1.7">4</text>
<text x="146.9" y="1.7">3</text>
<text x="204.8" y="1.7">2</text>
<text x="262.6" y="1.7">1</text>
<text x=".6" y="28.5">D</text>
<text x="292.2" y="28.5">D</text>
<text x=".6" y="78.2">C</text>
<text x="292.2" y="78.2">C</text>
<text x=".6" y="128">B</text>
<text x="292.2" y="128">B</text>
<text x=".6" y="177.7">A</text>
<text x="292.2" y="177.7">A</text>
<text x="31.2" y="202.9">5</text>
<text x="89" y="202.9">4</text>
<text x="146.9" y="202.9">3</text>
<text x="204.8" y="202.9">2</text>
<text x="262.6" y="202.9">1</text>
</g>
</svg>
